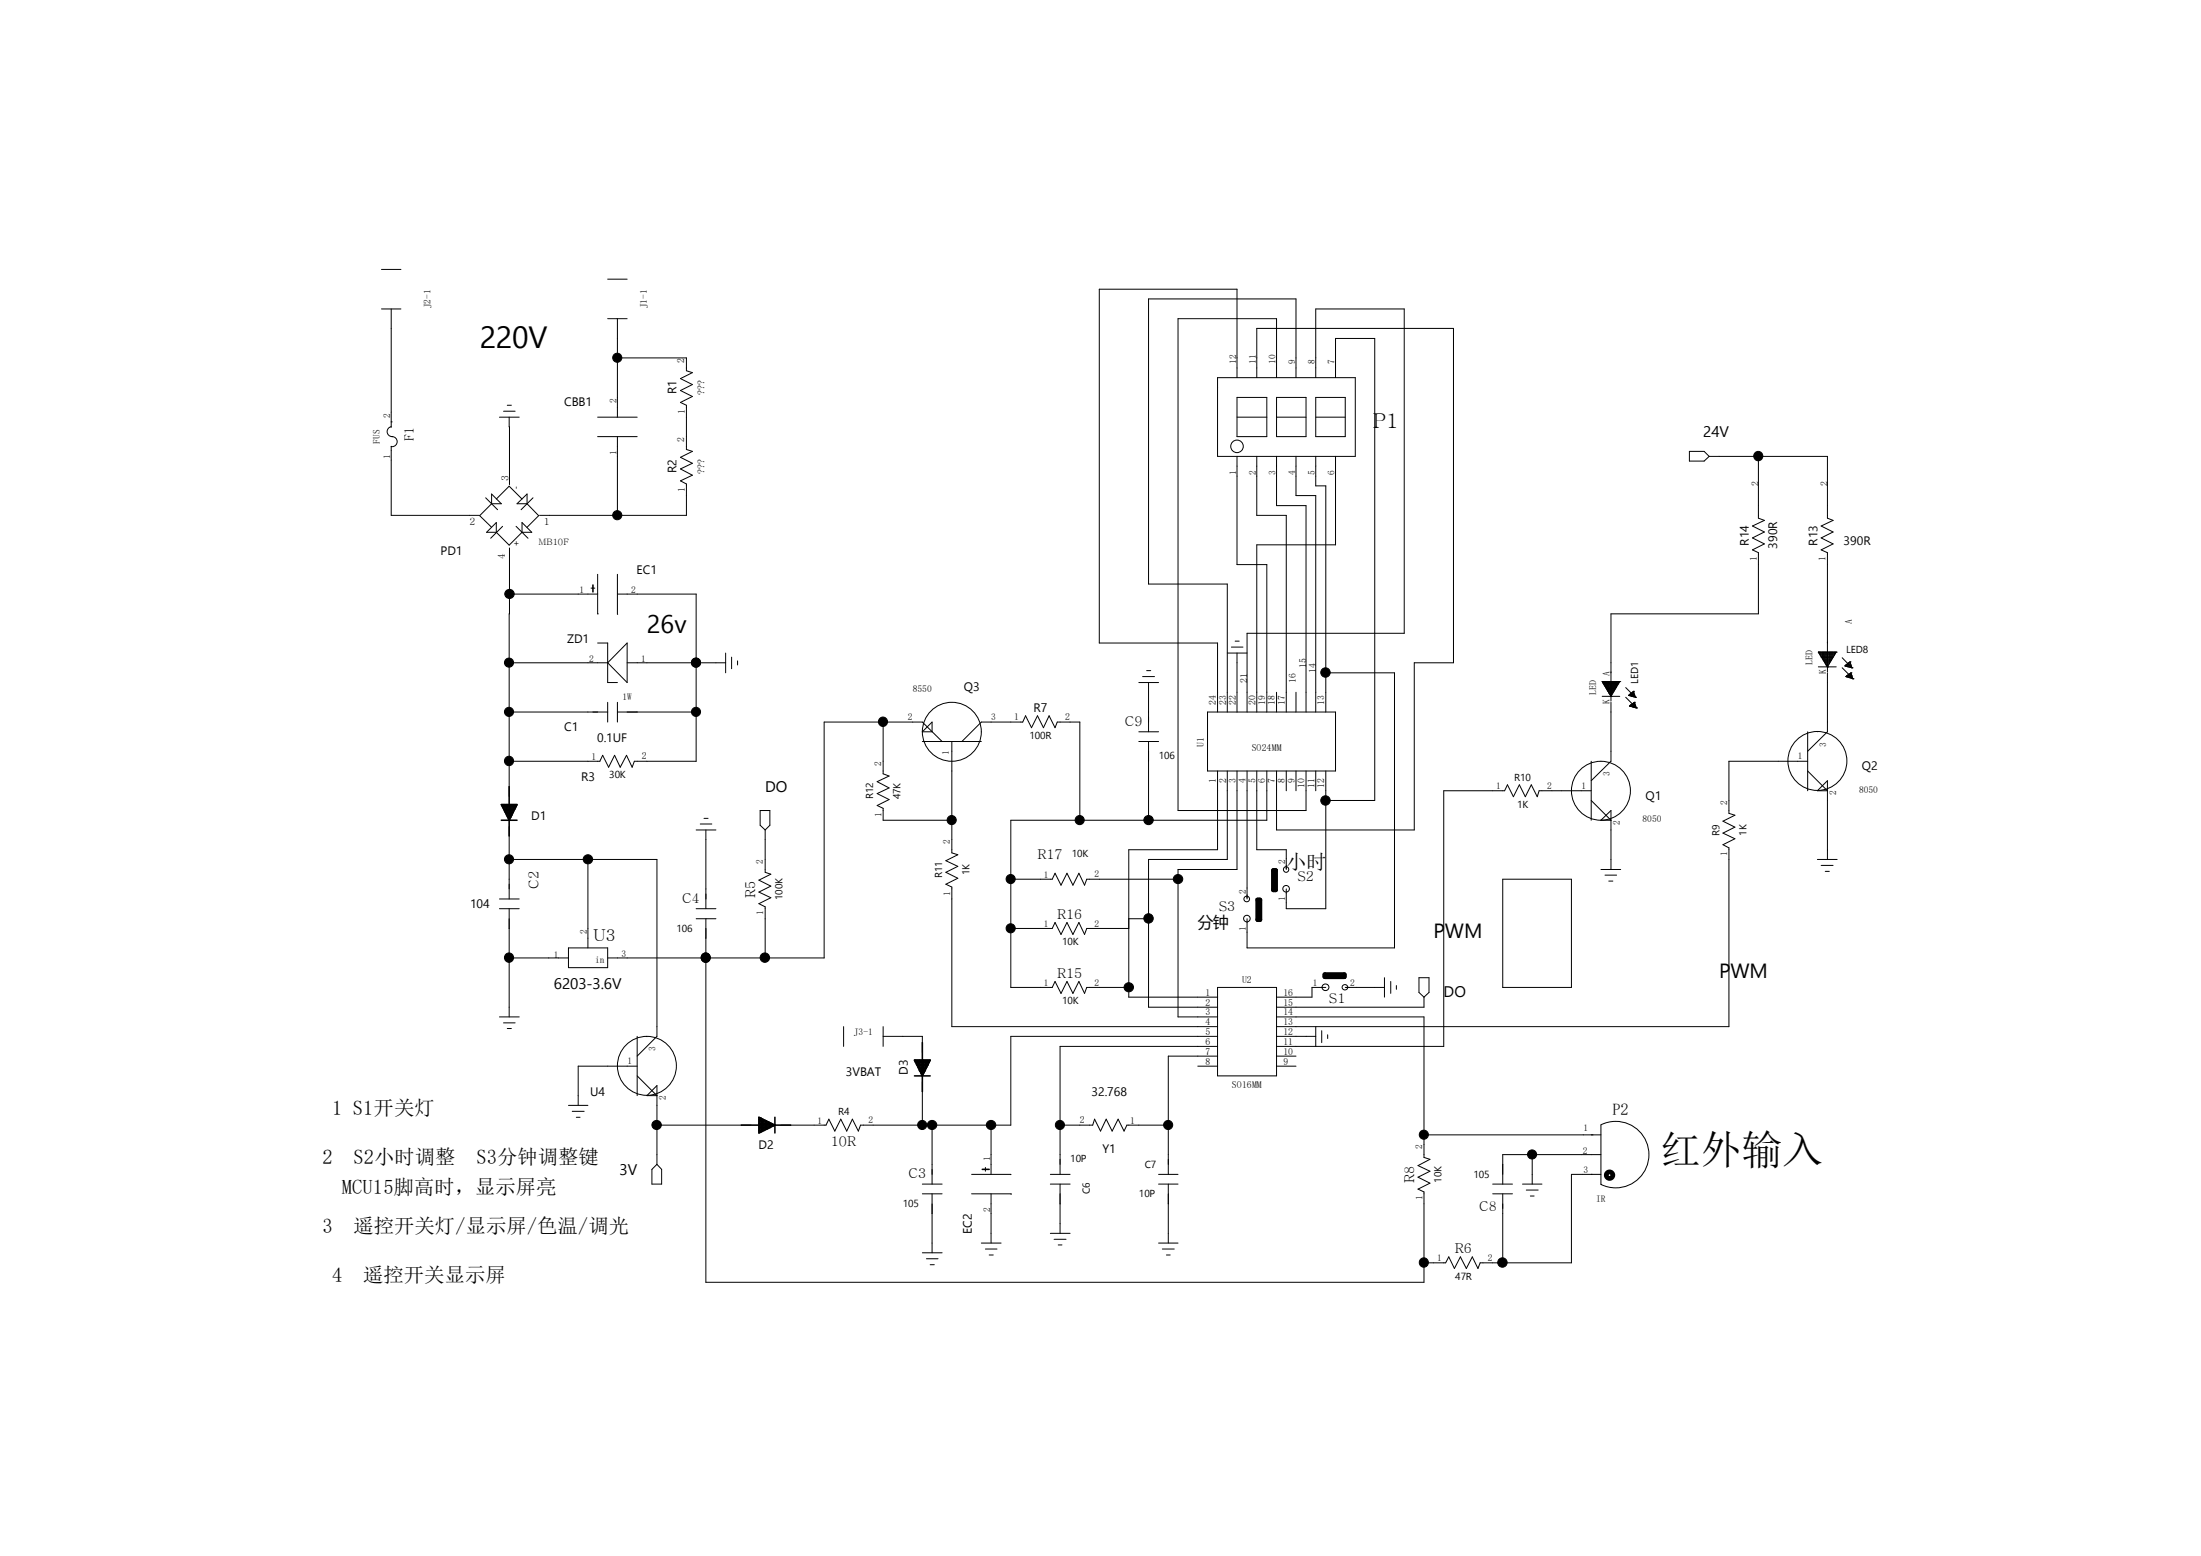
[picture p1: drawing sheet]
<svg xmlns="http://www.w3.org/2000/svg" width="297mm" height="210mm" viewBox="0 0 297 210" stroke-linecap="round" stroke-linejoin="round" font-family="sans-serif">
<g fill="none" stroke="#000" stroke-width=".13">
<path d="M51.5 36.4h2.6M82 37.7h2.6M51.5 41.7h2.6M52.8 57.7v-.1a.68 .68 0 0 0-.6 .7 .68 .68 0 0 0 .7 .6 .68 .68 0 0 1 .7 .8 .68 .68 0 0 1-.8 .6v9.3h11.9M52.8 41.7v15.9M52.8 56.9h.1M67.4 56.3h2.7M67.9 55.5h1.6M68.5 54.7h.5M68.7 56.3v9.1M80.6 58.9h5.4M80.6 56.3h5.4"/>
<path d="M82 43h2.6M83.3 48.3h.1M83.3 43v13.3M83.3 58.9v10.7M83.3 48.3h9.3v1.7l.8 .3-1.6 .8 1.6 .8-1.6 .8 1.6 .8-1.6 .8 .8 .4v6l.8 .2-1.6 .8 1.6 .8-1.6 .8 1.6 .8-1.6 .8 .8 .4v4.3h-19.8M164.3 51h18.6v10.6h-18.6zM166.9 51v-12h-18.6v47.8h16v9.3M166.9 53.6h4v5.3h-4zM166.9 56.3h4M169.6 51v-6.7h26.5v45.2h-5.3v22.5h-18.5v-7.9M172.3 51v-8h-13.3v66.4h17.2v-5.3M172.3 53.6h3.9v5.3h-3.9z"/>
<path d="M172.3 56.3h3.9M174.9 51v-10.7h-19.9v38.5h10.6v17.3M177.5 51v-9.3h12v43.8h-21.2v10.6M177.5 53.6h4v5.3h-4zM177.5 56.3h4M180.2 51v-5.3h5.3v62.3h-6.6M65.5 67.2l1.6 1.6M65.7 71.8l1.3-1.3v1.3zM66.3 66.7l1.3 1.3h-1.3zM66.3 68l-1.6 1.6 1.6 1.6M67 67.4l1.7-1.8 1.7 1.8M67 71.8l1.7 1.8 1.7-1.8"/>
<path d="M67.8 71l-1.6 1.6M68.7 74v33.5M69.6 71l1.6 1.6M69.8 68l1.3-1.3v1.3zM70.4 70.5l1.4 1.3h-1.4zM71.1 68l1.6 1.6-1.6 1.6M71.9 67.2l-1.6 1.6M79.8 79.4h.5M80.6 77.5v5.3h.1M83.3 77.5l.1 5.4M166.9 61.6v14.6h4v19.9M169.6 61.6v8h4v26.5"/>
<path d="M172.3 61.6v6.6h3.9v27.9M174.9 61.6v5.3h2.6v29.2M177.5 61.6v4h1.4v30.5M180.2 61.6v11.9h-10.6v22.6M228 60.9h2l.6 .7-.6 .6h-2zM230.6 61.6h16v8.3l.8 .3-1.7 .8 1.7 .8-1.7 .8 1.7 .8-1.7 .8 .9 .4v16.1M237.3 61.6v8.3l.8 .3-1.6 .8 1.6 .8-1.6 .8 1.6 .8-1.6 .8 .8 .4v8.2h-19.9v11.8M68.7 89.5h13.3M68.7 96.1h13.3M68.7 80.2h11.9M80.6 86.8h1.4v5.3h1.3M82 94.8v2.7"/>
<path d="M83.3 80.2h10.6v22.5h-8.3l-.3 .8-.8-1.6-.8 1.6-.8-1.6-.8 1.6-.8-1.6-.4 .8h-12.2M83.3 96.1h10.6M83.3 94.8v2.7M84.6 89.5h13.3M84.6 86.8v5.3l-2.6-2.6zM93.9 89.5h.1M97.9 88.1v2.7M98.7 88.7v1.6M99.5 89.2v.5M119.2 97.5v6.9l.8 .3-1.6 .8 1.6 .8-1.6 .8 1.6 .8-1.6 .8 .8 .4v1.6h9.2M124.5 98.8l1.3-1.3v1.3zM153.7 92.1h2.6"/>
<path d="M153.7 98.8h2.6M154.2 91.3h1.6M154.7 90.5h.6M155 92.1v6.7M162.9 96.1h17.3v8h-17.3zM165.6 88.1h2.7M166.2 87.3h1.5M166.7 86.5h.5M166.9 88.1v8M172.3 93.4v2.7M174.9 93.4v2.7M178.9 90.8h9.3v37.1h-19.9v-3.9"/>
<path d="M216.2 92h.1M216.2 94h2.4M216.2 92h2.4M216.2 92l1.2 2M216.2 92.1h2.3M216.3 92v.2h2.1M216.4 92.4h1.9M216.5 92v.5M216.5 92.5h1.7M216.6 92v.7h1.5v-.7M216.7 92.8h1.4M216.7 92v.9"/>
<path d="M216.7 92.9h1.3M216.8 93h1.1M216.8 92v1.1M216.9 93.2h.9M217 92v1.3h.8v-1.3M217 93.4h.7M217.1 92v1.6M217.1 93.6h.5M217.3 92v1.8M217.3 93.9h.1M217.4 94h.1M217.4 94.8v7.9l-2.7 2.7"/>
<path d="M217.5 92v1.7h-.3M217.6 92v1.5M217.9 92v1M218 92v.8M218.3 92v.4M218.4 92v.2M218.6 92h.1M218.6 92l-1.2 2M219.4 92.8l1.3 1.3M219.4 94.1l1.3 1.3M219.8 93.9h.1M219.8 93.9h.8"/>
<path d="M219.8 93.9l.9 .2M219.9 95.3h.1M219.9 93.7h.7v.4M219.9 93.7l-.1 .2M219.9 93.7v.2M219.9 95.3l.9 .2M219.9 95.3h.8M220 93.6v.3M220 95.2v.1M220 95.2l-.1 .1M220 95.2h.7v.3M220.1 93.6h.4"/>
<path d="M220.1 93.5v.5h.5M220.1 95.1v.3M220.2 95h.4M220.3 93.4h.2M220.3 93.4v.6M220.3 95v.4h.5M220.4 94.9h.2M220.4 93.3h.1M220.4 93.3l.3 .8M220.4 93.3l-.5 .4M220.4 93.3v.8M220.4 94.8v.7"/>
<path d="M220.6 94.8h.1M220.6 94.8v.7M220.6 94.8l.2 .7M220.6 94.8l-.6 .4M220.7 94.1h.1M220.8 95.5h.1M243.9 98.8v7.9M245.2 98.7a4 4 0 0 1 3.6 5.8 4 4 0 0 1-6.7 .6 4 4 0 0 1 2.3-6.3h.8M245.4 88h.1M245.4 90h2.4M245.4 88h2.4M245.4 88l1.2 2"/>
<path d="M245.4 88.1h2.3M245.5 88v.2M245.5 88.3h2.1M245.6 88.4h1.9M245.6 88v.4M245.7 88.6h1.7M245.7 88v.7h1.7v-.7M245.9 88.8h1.4M245.9 88.9h1.3M245.9 88v.9M246 89.1h1.1M246 88v1.1"/>
<path d="M246.1 89.2h1M246.2 88v1.3h.8v-1.3M246.3 89.5h.6M246.3 88v1.6M246.3 89.6h.5M246.4 89.7h.3M246.4 88v1.8M246.5 89.9h.1M246.6 90h.1M246.6 90.8v8l-2.7 2.6M246.7 88v1.7M246.8 88v1.5"/>
<path d="M247.1 88v1.1M247.2 88v.9M247.5 88v.4M247.6 88v.2M247.8 88h.1M247.8 88l-1.2 2M248.6 88.8l1.3 1.3M248.6 90.1l1.3 1.3M249 89.9h.1M249 89.9h.8M249 89.9l.9 .2M249.1 91.3h.1"/>
<path d="M249.1 89.7h.7v.4M249.1 89.7l-.1 .2M249.1 89.7v.2M249.1 91.3l.9 .3M249.1 91.3h.8M249.2 89.6v.4M249.2 91.2v.2M249.2 91.2l-.1 .1M249.2 91.2h.7v.4M249.3 89.6h.4M249.3 89.5v.5h.6M249.3 91.1v.3"/>
<path d="M249.4 91.1h.5M249.5 89.5h.1M249.5 89.4v.6M249.5 91v.4h.5M249.6 90.9h.2M249.6 89.3h.1M249.6 89.3l.3 .8M249.6 89.3l-.5 .4M249.6 89.3v.8M249.6 90.9v.6M249.8 90.8h.1M249.8 90.8v.7"/>
<path d="M249.8 90.8l.2 .8M249.8 90.8l-.6 .4M249.9 90.1h.1M250 91.6h.1M68.7 111.5v9.8M68.7 116h19.9v23.9l-2.6 2.6M79.3 116v11.9M93.9 112h2.7M94.5 111.2h1.6M95 110.4h.5M95.2 112v10.6M102.6 109.4h1.3v2l-.6 .6-.7-.6z"/>
<path d="M103.3 112v5.7l.7 .3-1.6 .8 1.6 .8-1.6 .8 1.6 .8-1.6 .8 .9 .4v6.9M124.5 100.1h7.9M127.1 100.1l-2.6-2.6h-13.3v31.8h-29.2M128.4 110.7h.1M128.4 100.1v15l.8 .3-1.6 .8 1.6 .7-1.6 .8 1.6 .8-1.6 .8 .8 .4v18.9h35.9M129.8 100.1l2.6-2.6h5.6l.4-.9 .8 1.6 .8-1.6 .8 1.6 .8-1.6 .8 1.6 .3-.7h3v13.2M136.4 118.7h5.6l.4-.8 .8 1.6 .8-1.6 .8 1.6 .8-1.6 .7 1.6 .3-.8h12.4M153.7 100.1h2.6M155 100.1v10.6M164.3 104.1v10.6h-12v19.9h12M165.6 104.1v11.9h-10.6v19.9h9.3M166.9 104.1v13.2h-7.9v19.9h5.3"/>
<path d="M168.3 104.1v17.2M169.6 104.1v10.6h4v2.6M170.9 104.1v6.6h-34.5v22.6h5.6l.4-.8 .8 1.6 .8-1.6 .8 1.6 .8-1.6 .7 1.6 .3-.8h5.7M172.4 117.3h-.1v2.7M173.6 104.1v2.6M174.9 104.1v2.6M177.5 104.1v2.6M178.9 104.1v18.5h-5.3v-2.6M202.8 118.7h9.2v14.6h-9.2zM214.7 106.7h-7l-.3 .8-.8-1.6-.8 1.6-.8-1.6-.8 1.6-.8-1.6-.4 .8h-8.2v34.5h-22.5M214.7 102.7v8M214.7 108l2.7 2.7h-1.4"/>
<path d="M216 117.3h2.7M216 110.7l1.4-1.3v7.9M216.6 118.1h1.5M217.1 118.9h.5M243.9 104.1l2.7 2.6h-1.4l1.4-1.3v10.6M243.9 102.7h-10.6v7.1l.8 .2-1.6 .8 1.6 .8-1.6 .8 1.6 .8-1.6 .8 .8 .4v24.2h-61M245.2 116h2.7M245.7 116.8h1.7M246.3 117.6h.5M67.4 121.3h2.7M67.4 122.6h2.7M67.4 137.2h2.7"/>
<path d="M67.9 138h1.6M68.5 138.8h.5M68.7 129.3h8M68.7 122.6v14.6M76.7 127.9h5.3v2.7h-5.3zM86 139.9v8M87.3 139.9a4 4 0 0 1 3.6 5.7 4 4 0 0 1-6.8 .7 4 4 0 0 1 2.4-6.4h.8M93.9 122.6h2.7M93.9 124h2.7M95.2 129.3h.1M95.2 124v49.1h97v-12.2l-.9-.4 1.7-.8-1.7-.8 1.7-.8-1.7-.8 1.7-.8-.8-.3v-19h-19.9M113.8 138.6v2.6"/>
<path d="M119.2 139.9h5.3v2.1M119.2 138.6v2.6M136.4 125.3h5.6l.4-.8 .8 1.6 .8-1.6 .8 1.6 .8-1.6 .7 1.6 .3-.8h5.7M152.3 124h2.7M164.3 133.3h8v11.9h-8zM164.3 139.9h-27.9v11.9h-20.3l-.3 .9-.8-1.7-.7 1.7-.8-1.7-.9 1.7-.8-1.7-.3 .8h-6.1M169.5 121.3h.1v2.7M172.3 139.9h5.2M177.5 138.6v2.6M178.4 139.1v1.6M178.9 133.3h-1.9v1.3h-4.7M178.9 132h2.6"/>
<path d="M179.2 139.7v.5M181.5 133.3h5.3M186.8 132v2.6M187.7 132.5v1.6M188.4 133v.5M191.5 132h1.3v1.9l-.6 .7-.7-.7zM192.2 134.6v1.3h-19.9M76.7 149.2h2.6M77.2 150h1.6M77.8 150.8h.5M86 143.9h-8v5.3M86 145.2l2.6 2.7h-1.3l1.3-1.4v10.6"/>
<path d="M88 157.8l.6-.7 .7 .7v2h-1.3zM88.6 151.8h12.7M124.5 159.8h2.6M124.5 146v5.8M125.8 151.8v8M131.1 158.5h5.3M133 157.6v.5M133.7 151.8v6.7M141.7 159.8h2.7M141.7 158.5h2.7M143 151.8h4.4l.3-.8 .8 1.7 .8-1.7 .8 1.7 .8-1.7 .8 1.7 .4-.9h5.5M143 159.8v6.7"/>
<path d="M156.3 159.8h2.7M156.3 158.5h2.7M157.6 159.8v8M161.6 143.9h2.7M164.3 141.2h-21.3v17.3M164.3 142.5h-6.7v16M172.3 142.5h2.6M172.3 143.9h2.6M192.2 153.2h23.8M201.4 159.8h2.7M205.4 159.8h2.7M206.8 155.8v4"/>
<path d="M216 151.8a4.5 4.5 0 0 1 6.5 4 4.5 4.5 0 0 1-6.5 4v-8M216 155.8h-13.2v4M216 158.5h-4v11.9h-12.3l-.3 .8-.7-1.6-.8 1.6-.8-1.6-.8 1.6-.8-1.6-.4 .8h-2.9M124.5 161.1h2.6M124.5 169.1h2.6M125 169.9h1.6M125.5 170.7h.6M125.8 161.1v8M131.1 161.1h5.3v.1M132.4 167.8h2.7M133 168.6h1.5M133.5 169.4h.5"/>
<path d="M133.7 161.1v6.7M141.7 166.5h2.7M142.2 167.3h1.6M142.8 168h.5M156.3 167.8h2.7M156.8 168.6h1.7M157.4 169.4h.5M201.4 161.1h2.7M202.8 161.1v9.3M206 160.6h1.6M206.5 161.4h.5"/>
<circle cx="166.9" cy="60.2" r=".85"/>
<circle cx="128.4" cy="98.8" r="4"/>
<circle cx="173.5" cy="117.3" r=".37"/>
<circle cx="173.5" cy="120" r=".44"/>
<circle cx="216" cy="106.7" r="4"/>
<circle cx="168.2" cy="121.3" r=".38"/>
<circle cx="168.3" cy="124" r=".44"/>
<circle cx="178.9" cy="133.2" r=".46"/>
<circle cx="181.5" cy="133.2" r=".37"/>
</g>
<g fill="none" stroke="#000" stroke-width=".21">
<path d="M80 79v.9M67.6 108.6h2.2l-1.1 2.1zM67.6 110.7h2.2M67.7 108.7h2M67.8 108.6v.3h1.8M67.9 109.1h1.7M68 109.3h1.4M68 108.6v.6M68.1 109.4h1.2M68.2 108.6v1M68.2 109.6h1.1M68.3 109.8h.9"/>
<path d="M68.4 108.6v1.4h.7M68.5 110.2h.5M68.5 108.6v1.8M68.6 110.4h.3M68.6 110.6h.2M68.7 106.2v6.6M68.9 108.6v1.7M69.1 108.6v1.3M69.3 108.6v1M69.5 108.6v.6M69.6 108.6v.2M100 151.8h2.4"/>
<path d="M102.4 150.8l2.2 1-2.2 1.1zM102.4 152.7h.4M102.4 152.6h.7M102.4 152.4h1.1M102.4 152.2h1.5M102.4 152h1.9M102.4 151.8h2.1M102.4 151.6h1.7M102.4 151.4h1.4M102.4 151.3h1M102.4 151.1h.6M102.4 150.9h.3"/>
<path d="M102.5 150.8v2.1M102.7 150.9v1.8M102.9 151v1.7M103.1 151.1v1.5M103.3 151.2v1.3M103.5 151.3v1.1M103.6 151.4v.9M103.8 151.5v.7M104 151.6v.5M104.2 151.7v.3M104.4 151.8v.1M104.6 151.8h2.1"/>
<path d="M104.6 150.8v2.1M123.4 143.1h2.1l-1 2.1zM123.4 145.2h2.1M123.5 143.3h1.9M123.5 143.1v.3M123.6 143.4h1.7M123.7 143.6h1.6M123.7 143.1v.7M123.8 143.8h1.4M123.9 144h1.2M123.9 143.1v1M124 144.2h1"/>
<path d="M124 144.4h.9M124.1 143.1v1.4M124.1 144.6h.7M124.2 144.7h.5M124.3 143.1v1.8M124.3 144.9h.3M124.4 145.1h.1M124.5 140.7v6.6M124.6 143.1v1.7M124.8 143.1v1.4M125 143.1v1M125.2 143.1v.6"/>
<path d="M125.4 143.1v.2M132.5 157.8h1"/>
</g>
<g fill="none" stroke="#000" stroke-width=".63">
<path d="M171.8 117.5h.3v2.6h-.3zM169.7 121.5h.3v2.6h-.3zM178.8 131.5h2.6v.3h-2.6z"/>
<circle cx="217.2" cy="158.6" r=".44"/>
</g>
<g fill="#000" stroke="#000" stroke-width=".13">
<circle cx="83.3" cy="48.3" r=".61"/>
<circle cx="83.3" cy="69.5" r=".61"/>
<circle cx="237.2" cy="61.5" r=".62"/>
<circle cx="68.7" cy="89.4" r=".61"/>
<circle cx="68.7" cy="96.1" r=".61"/>
<circle cx="68.8" cy="80.2" r=".63"/>
<circle cx="93.9" cy="96.1" r=".61"/>
<circle cx="93.9" cy="89.4" r=".61"/>
<circle cx="119.1" cy="97.4" r=".62"/>
<circle cx="178.9" cy="90.8" r=".64"/>
<circle cx="68.7" cy="102.7" r=".62"/>
<circle cx="68.7" cy="116" r=".61"/>
<circle cx="79.3" cy="116" r=".63"/>
<circle cx="128.4" cy="110.7" r=".61"/>
<circle cx="136.4" cy="118.6" r=".61"/>
<circle cx="145.7" cy="110.7" r=".61"/>
<circle cx="155" cy="110.7" r=".63"/>
<circle cx="159" cy="118.6" r=".63"/>
<circle cx="178.9" cy="108" r=".64"/>
<circle cx="68.7" cy="129.2" r=".62"/>
<circle cx="95.2" cy="129.2" r=".62"/>
<circle cx="103.2" cy="129.2" r=".64"/>
<circle cx="136.4" cy="125.3" r=".61"/>
<circle cx="152.3" cy="133.3" r=".63"/>
<circle cx="155" cy="124" r=".64"/>
<circle cx="88.6" cy="151.8" r=".63"/>
<circle cx="124.4" cy="151.8" r=".61"/>
<circle cx="125.8" cy="151.8" r=".63"/>
<circle cx="133.7" cy="151.8" r=".63"/>
<circle cx="143" cy="151.8" r=".61"/>
<circle cx="157.6" cy="151.8" r=".61"/>
<circle cx="192.1" cy="153.1" r=".61"/>
<circle cx="206.7" cy="155.8" r=".61"/>
<circle cx="192.1" cy="170.4" r=".62"/>
<circle cx="202.7" cy="170.4" r=".64"/>
</g>
<text font-size="5.5" x="224" y="157.1">红外输入</text>
<text font-size="4.1" x="64.7" y="47">220V</text>
<text font-size="3.4" x="87.3" y="85.5">26v</text>
<g font-size="2.8">
<text x="185.2" y="57.7">P1</text>
<text x="173.6" y="117.3">小时</text>
<text x="193.5" y="126.6">PWM</text>
<text x="232" y="132">PWM</text>
<text x="44.8" y="150.5">1 S1开关灯</text>
<text x="43.5" y="157.1">2</text>
<text x="46.1" y="161.1">MCU15脚高时，显示屏亮</text>
<text x="47.7" y="157.1">S2小时调整</text>
<text x="64.3" y="157.1">S3分钟调整键</text>
<text x="43.5" y="166.5">3</text>
<text x="47.7" y="166.5">遥控开关灯/显示屏/色温/调光</text>
<text x="44.8" y="173.1">4</text>
<text x="49" y="173.1">遥控开关显示屏</text>
</g>
<g font-size="2.2">
<text x="80.1" y="127">U3</text>
<text x="217.6" y="150.5">P2</text>
</g>
<g font-size="2.1">
<text x="229.8" y="58.9">24V</text>
<text x="103.2" y="106.9">DO</text>
<text x="161.6" y="125.3">分钟</text>
<text x="74.8" y="133.5">6203-3.6V</text>
<text x="194.8" y="134.6">DO</text>
<text x="83.6" y="158.6">3V</text>
</g>
<g font-size="1.8">
<text x="55.8" y="59.5" transform="rotate(-90 55.8 59.5)">F1</text>
<text x="151.8" y="98">C9</text>
<text x="72.7" y="120" transform="rotate(-90 72.7 120)">C2</text>
<text x="140" y="116">R17</text>
<text x="175.1" y="118.9">S2</text>
<text x="92.1" y="121.8">C4</text>
<text x="101.9" y="121.2" transform="rotate(-90 101.9 121.2)">R5</text>
<text x="142.7" y="124">R16</text>
<text x="164.5" y="122.9">S3</text>
<text x="142.7" y="132">R15</text>
<text x="179.3" y="135.4">S1</text>
<text x="112.1" y="154.7">10R</text>
<text x="122.6" y="159">C3</text>
<text x="190.8" y="159.7" transform="rotate(-90 190.8 159.7)">R8</text>
<text x="199.6" y="163.5">C8</text>
<text x="196.3" y="169.1">R6</text>
</g>
<g font-size="1.7">
<text x="91.3" y="53.2" transform="rotate(-90 91.3 53.2)">R1</text>
<text x="76.1" y="54.8">CBB1</text>
<text x="91.3" y="63.9" transform="rotate(-90 91.3 63.9)">R2</text>
<text x="59.4" y="74.9">PD1</text>
<text x="85.9" y="77.5">EC1</text>
<text x="236" y="73.6" transform="rotate(-90 236 73.6)">R14</text>
<text x="239.8" y="74.1" transform="rotate(-90 239.8 74.1)">390R</text>
<text x="245.3" y="73.6" transform="rotate(-90 245.3 73.6)">R13</text>
<text x="248.8" y="73.5">390R</text>
<text x="76.5" y="86.8">ZD1</text>
<text x="130.1" y="93.3">Q3</text>
<text x="76.1" y="98.6">C1</text>
<text x="80.6" y="100.1">0.1UF</text>
<text x="139.5" y="96.1">R7</text>
<text x="78.4" y="105.4">R3</text>
<text x="222.1" y="107.9">Q1</text>
<text x="251.2" y="103.9">Q2</text>
<text x="71.7" y="110.7">D1</text>
<text x="63.4" y="122.5">104</text>
<text x="79.6" y="147.9">U4</text>
<text x="114.1" y="145.2">3VBAT</text>
<text x="122.5" y="145" transform="rotate(-90 122.5 145)">D3</text>
<text x="147.3" y="147.9">32.768</text>
<text x="102.4" y="155">D2</text>
<text x="148.8" y="155.7">Y1</text>
<text x="131.1" y="166.5" transform="rotate(-90 131.1 166.5)">EC2</text>
</g>
<g font-size="1.4">
<text x="249.1" y="88.2">LED8</text>
<text x="221" y="92.3" transform="rotate(-90 221 92.3)">LED1</text>
<text x="138.9" y="99.8">100R</text>
<text x="82.2" y="105">30K</text>
<text x="117.8" y="107.9" transform="rotate(-90 117.8 107.9)">R12</text>
<text x="121.5" y="107.9" transform="rotate(-90 121.5 107.9)">47K</text>
<text x="156.4" y="102.4">106</text>
<text x="204.3" y="105.4">R10</text>
<text x="204.7" y="109">1K</text>
<text x="232" y="112.8" transform="rotate(-90 232 112.8)">R9</text>
<text x="235.7" y="112.8" transform="rotate(-90 235.7 112.8)">1K</text>
<text x="127.1" y="118.5" transform="rotate(-90 127.1 118.5)">R11</text>
<text x="130.8" y="118.1" transform="rotate(-90 130.8 118.1)">1K</text>
<text x="144.6" y="115.7">10K</text>
<text x="91.3" y="125.7">106</text>
<text x="105.6" y="121.5" transform="rotate(-90 105.6 121.5)">100K</text>
<text x="143.3" y="127.6">10K</text>
<text x="143.3" y="135.6">10K</text>
<text x="113.1" y="150.5">R4</text>
<text x="144.4" y="156.8">10P</text>
<text x="147" y="161.1" transform="rotate(-90 147 161.1)">C6</text>
<text x="153.7" y="161.6">10P</text>
<text x="154.5" y="157.7">C7</text>
<text x="194.5" y="159.6" transform="rotate(-90 194.5 159.6)">10K</text>
<text x="198.8" y="159">105</text>
<text x="121.8" y="162.9">105</text>
<text x="196.4" y="172.7">47R</text>
</g>
<g font-size="1.3">
<text x="58.1" y="41.6" transform="rotate(-90 58.1 41.6)">J2-1</text>
<text x="87.3" y="41.6" transform="rotate(-90 87.3 41.6)">J1-1</text>
<text x="92.3" y="49" transform="rotate(-90 92.3 49)">2</text>
<text x="95.1" y="53.3" transform="rotate(-90 95.1 53.3)">???</text>
<text x="166.8" y="49.1" transform="rotate(-90 166.8 49.1)">12</text>
<text x="169.5" y="49.1" transform="rotate(-90 169.5 49.1)">11</text>
<text x="172.1" y="49.1" transform="rotate(-90 172.1 49.1)">10</text>
<text x="174.7" y="49.1" transform="rotate(-90 174.7 49.1)">9</text>
<text x="177.4" y="49.1" transform="rotate(-90 177.4 49.1)">8</text>
<text x="180.1" y="49.1" transform="rotate(-90 180.1 49.1)">7</text>
<text x="51.3" y="59.9" transform="rotate(-90 51.3 59.9)">FUS</text>
<text x="52.7" y="56.4" transform="rotate(-90 52.7 56.4)">2</text>
<text x="83.2" y="54.4" transform="rotate(-90 83.2 54.4)">2</text>
<text x="92.3" y="59.6" transform="rotate(-90 92.3 59.6)">2</text>
<text x="92.4" y="55.8" transform="rotate(-90 92.4 55.8)">1</text>
<text x="52.7" y="62" transform="rotate(-90 52.7 62)">1</text>
<text x="68.6" y="64.9" transform="rotate(-90 68.6 64.9)">3</text>
<text x="83.2" y="61.4" transform="rotate(-90 83.2 61.4)">1</text>
<text x="95.1" y="63.9" transform="rotate(-90 95.1 63.9)">???</text>
<text x="166.8" y="64.1" transform="rotate(-90 166.8 64.1)">1</text>
<text x="169.5" y="64.1" transform="rotate(-90 169.5 64.1)">2</text>
<text x="172.1" y="64.1" transform="rotate(-90 172.1 64.1)">3</text>
<text x="174.7" y="64.1" transform="rotate(-90 174.7 64.1)">4</text>
<text x="177.4" y="64.1" transform="rotate(-90 177.4 64.1)">5</text>
<text x="180.1" y="64.1" transform="rotate(-90 180.1 64.1)">6</text>
<text x="237.3" y="65.6" transform="rotate(-90 237.3 65.6)">2</text>
<text x="246.6" y="65.6" transform="rotate(-90 246.6 65.6)">2</text>
<text x="63.4" y="70.8">2</text>
<text x="73.4" y="70.8">1</text>
<text x="92.4" y="66.5" transform="rotate(-90 92.4 66.5)">1</text>
<text x="68.1" y="75.4" transform="rotate(-90 68.1 75.4)">4</text>
<text x="237.1" y="75.7" transform="rotate(-90 237.1 75.7)">1</text>
<text x="246.3" y="75.7" transform="rotate(-90 246.3 75.7)">1</text>
<text x="78.2" y="80.1">1</text>
<text x="85.2" y="80.1">2</text>
<text x="79.5" y="89.3">2</text>
<text x="86.5" y="89.3">1</text>
<text x="244.6" y="89.8" transform="rotate(-90 244.6 89.8)">LED</text>
<text x="249.9" y="84.2" transform="rotate(-90 249.9 84.2)">A</text>
<text x="84" y="94.5">1W</text>
<text x="123.2" y="93.4">8550</text>
<text x="164.1" y="95.2" transform="rotate(-90 164.1 95.2)">24</text>
<text x="165.4" y="95.2" transform="rotate(-90 165.4 95.2)">23</text>
<text x="166.7" y="95.2" transform="rotate(-90 166.7 95.2)">22</text>
<text x="168.3" y="92.1" transform="rotate(-90 168.3 92.1)">21</text>
<text x="169.4" y="95.2" transform="rotate(-90 169.4 95.2)">20</text>
<text x="170.7" y="95.2" transform="rotate(-90 170.7 95.2)">19</text>
<text x="172" y="95.2" transform="rotate(-90 172 95.2)">18</text>
<text x="173.4" y="95.2" transform="rotate(-90 173.4 95.2)">17</text>
<text x="174.9" y="92.1" transform="rotate(-90 174.9 92.1)">16</text>
<text x="176.2" y="90.1" transform="rotate(-90 176.2 90.1)">15</text>
<text x="177.5" y="90.8" transform="rotate(-90 177.5 90.8)">14</text>
<text x="178.7" y="95.2" transform="rotate(-90 178.7 95.2)">13</text>
<text x="215.4" y="93.8" transform="rotate(-90 215.4 93.8)">LED</text>
<text x="217.2" y="95" transform="rotate(-90 217.2 95)">K</text>
<text x="217.2" y="91.2" transform="rotate(-90 217.2 91.2)">A</text>
<text x="246.4" y="91" transform="rotate(-90 246.4 91)">K</text>
<text x="122.5" y="97.2">2</text>
<text x="128.1" y="101.9" transform="rotate(-90 128.1 101.9)">1</text>
<text x="133.7" y="97.2">3</text>
<text x="136.9" y="97.2">1</text>
<text x="143.7" y="97.2">2</text>
<text x="162.4" y="100.8" transform="rotate(-90 162.4 100.8)">U1</text>
<text x="168.9" y="101.4">SO24MM</text>
<text x="246.4" y="100.8" transform="rotate(-90 246.4 100.8)">3</text>
<text x="79.8" y="102.5">1</text>
<text x="86.6" y="102.4">2</text>
<text x="118.9" y="103.4" transform="rotate(-90 118.9 103.4)">2</text>
<text x="164.1" y="105.7" transform="rotate(-90 164.1 105.7)">1</text>
<text x="165.4" y="105.7" transform="rotate(-90 165.4 105.7)">2</text>
<text x="166.7" y="105.7" transform="rotate(-90 166.7 105.7)">3</text>
<text x="168.1" y="105.7" transform="rotate(-90 168.1 105.7)">4</text>
<text x="169.4" y="105.7" transform="rotate(-90 169.4 105.7)">5</text>
<text x="170.7" y="105.7" transform="rotate(-90 170.7 105.7)">6</text>
<text x="172" y="105.7" transform="rotate(-90 172 105.7)">7</text>
<text x="173.4" y="105.7" transform="rotate(-90 173.4 105.7)">8</text>
<text x="174.7" y="105.7" transform="rotate(-90 174.7 105.7)">9</text>
<text x="176" y="106.3" transform="rotate(-90 176 106.3)">10</text>
<text x="177.4" y="106.3" transform="rotate(-90 177.4 106.3)">11</text>
<text x="178.7" y="106.3" transform="rotate(-90 178.7 106.3)">12</text>
<text x="201.9" y="106.5">1</text>
<text x="208.8" y="106.5">2</text>
<text x="213.4" y="106.5">1</text>
<text x="217.3" y="104.7" transform="rotate(-90 217.3 104.7)">3</text>
<text x="242.6" y="102.4">1</text>
<text x="247.8" y="107.4" transform="rotate(-90 247.8 107.4)">2</text>
<text x="250.9" y="107">8050</text>
<text x="119" y="110.2" transform="rotate(-90 119 110.2)">1</text>
<text x="128.2" y="114" transform="rotate(-90 128.2 114)">2</text>
<text x="218.6" y="111.3" transform="rotate(-90 218.6 111.3)">2</text>
<text x="221.7" y="111">8050</text>
<text x="233" y="108.7" transform="rotate(-90 233 108.7)">2</text>
<text x="103" y="116.6" transform="rotate(-90 103 116.6)">2</text>
<text x="140.8" y="118.4">1</text>
<text x="147.7" y="118.4">2</text>
<text x="173.4" y="116.7" transform="rotate(-90 173.4 116.7)">2</text>
<text x="233.1" y="115.6" transform="rotate(-90 233.1 115.6)">1</text>
<text x="103" y="123.5" transform="rotate(-90 103 123.5)">1</text>
<text x="128.2" y="120.9" transform="rotate(-90 128.2 120.9)">1</text>
<text x="140.8" y="125.1">1</text>
<text x="147.7" y="125.1">2</text>
<text x="168.1" y="125.7" transform="rotate(-90 168.1 125.7)">1</text>
<text x="168.1" y="120.7" transform="rotate(-90 168.1 120.7)">2</text>
<text x="173.4" y="121.7" transform="rotate(-90 173.4 121.7)">1</text>
<text x="74.7" y="129.3">1</text>
<text x="79.2" y="126.1" transform="rotate(-90 79.2 126.1)">2</text>
<text x="80.3" y="130">in</text>
<text x="83.9" y="129.2">3</text>
<text x="140.8" y="133.1">1</text>
<text x="147.7" y="133">2</text>
<text x="162.7" y="134.4">1</text>
<text x="162.7" y="135.7">2</text>
<text x="162.7" y="137">3</text>
<text x="167.6" y="132.7">U2</text>
<text x="173.2" y="134.4">16</text>
<text x="173.2" y="135.7">15</text>
<text x="173.2" y="137">14</text>
<text x="177.2" y="133.1">1</text>
<text x="182.2" y="133.1">2</text>
<text x="84.7" y="143.6">1</text>
<text x="88.5" y="141.9" transform="rotate(-90 88.5 141.9)">3</text>
<text x="115.2" y="139.7">J3-1</text>
<text x="162.7" y="138.4">4</text>
<text x="162.7" y="139.7">5</text>
<text x="162.7" y="141.1">6</text>
<text x="162.7" y="142.4">7</text>
<text x="162.7" y="143.7">8</text>
<text x="173.2" y="138.4">13</text>
<text x="173.2" y="139.7">12</text>
<text x="173.2" y="141.1">11</text>
<text x="173.2" y="142.4">10</text>
<text x="173.2" y="143.7">9</text>
<text x="89.8" y="148.5" transform="rotate(-90 89.8 148.5)">2</text>
<text x="166.2" y="146.9">SO16MM</text>
<text x="110.3" y="151.6">1</text>
<text x="117.2" y="151.6">2</text>
<text x="145.7" y="151.6">2</text>
<text x="152.5" y="151.6">1</text>
<text x="191.9" y="155.1" transform="rotate(-90 191.9 155.1)">2</text>
<text x="213.6" y="155.7">2</text>
<text x="213.7" y="152.7">1</text>
<text x="133.6" y="156.6" transform="rotate(-90 133.6 156.6)">1</text>
<text x="213.7" y="158.4">3</text>
<text x="133.6" y="163.6" transform="rotate(-90 133.6 163.6)">2</text>
<text x="191.9" y="162" transform="rotate(-90 191.9 162)">1</text>
<text x="215.4" y="162.2">IR</text>
<text x="193.9" y="170.2">1</text>
<text x="200.8" y="170.1">2</text>
</g>
<text font-size="1.2" x="72.7" y="73.5">MB10F</text>
<g font-size="1">
<text x="70" y="65.9" transform="rotate(-90 70 65.9)">-</text>
<text x="70" y="73.7" transform="rotate(-90 70 73.7)">+</text>
</g>
</svg>
